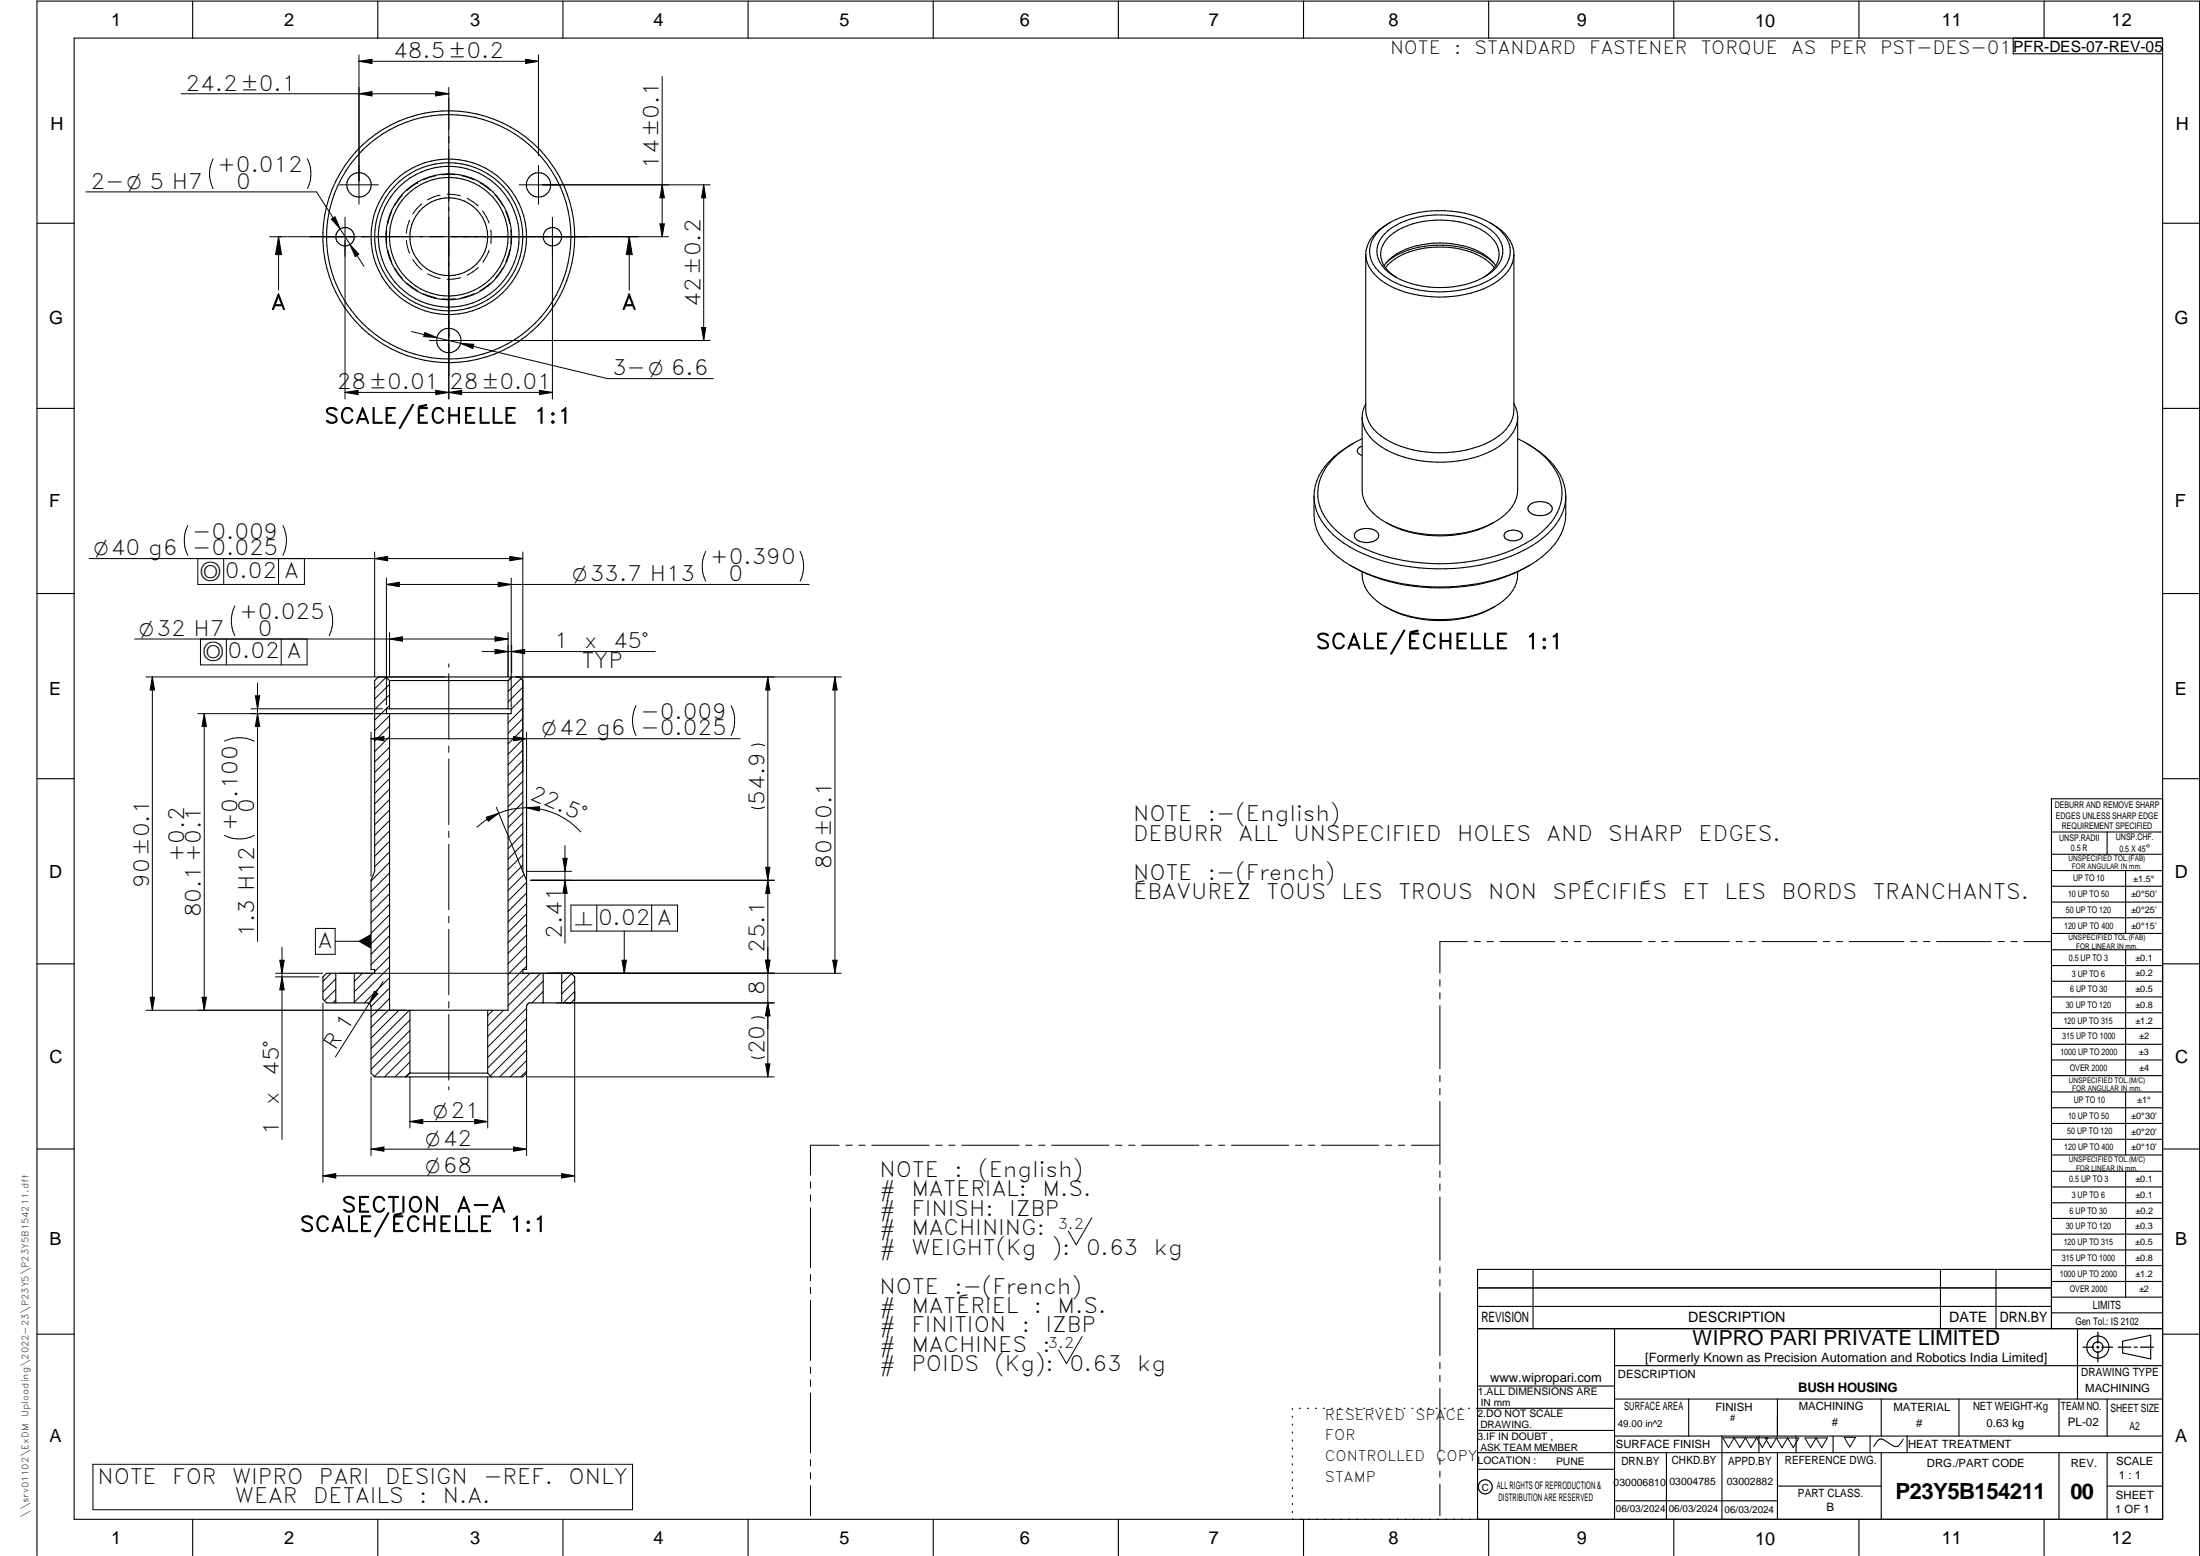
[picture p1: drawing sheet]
<svg xmlns="http://www.w3.org/2000/svg" width="594mm" height="420mm" viewBox="0 0 594 420" stroke-linecap="round" stroke-linejoin="round" font-family="sans-serif">
<g fill="none" stroke="#000" stroke-width=".3">
<path d="M20 10.3h564v400h-564zM52 .3v10M102 .3v10M152 .3v10M202 .3v10M252 .3v10M302 .3v10M352 .3v10M402 .3v10M452 .3v10M502 .3v10M543.6 10.3v4.2h40.4"/>
<path d="M552 .3v10M10 60.3h10M368.8 68.7a9.8 9.8 0 0 0 5.1 7.7 30.8 30.8 0 0 0 29.3 .3 9.9 9.9 0 0 0 5.6-7.6M373.8 71.8a14.5 14.5 0 0 1 10.2-5.7 23.7 23.7 0 0 1 17.6 3.2l.9 .8 1.4 1.7M373.9 63.2a21 21 0 0 1 15.3-5.2 21.5 21.5 0 0 1 14.1 4.7 6.5 6.5 0 0 1 0 10.3 23.4 23.4 0 0 1-17.4 4.5 18.2 18.2 0 0 1-12.7-5.8 6.2 6.2 0 0 1 .7-8.5zM374.1 72.3a17.2 17.2 0 0 1 12.3-5.5 21.4 21.4 0 0 1 16.4 4.7l.7 .8M374.3 71a21.5 21.5 0 0 1 15.4-4.8 21 21 0 0 1 13.6 4.8M374.3 60.7a8.3 8.3 0 0 0-4.3 8.7 11.3 11.3 0 0 0 6.9 7 29.7 29.7 0 0 0 25.8-1.1 8.7 8.7 0 0 0 5-8.5 10.9 10.9 0 0 0-6.3-7.2 30.2 30.2 0 0 0-25.9 .4 12.4 12.4 0 0 0-6.4 6.7l-.3 2M375.4 60.1l-.7 .4M400.5 75a7.4 7.4 0 0 0 4.2-7.3 9.7 9.7 0 0 0-6.2-6.4 24.7 24.7 0 0 0-22.1 1.6 6.7 6.7 0 0 0-3.1 8 8.9 8.9 0 0 0 3.9 4.1M402.2 60.1a11.3 11.3 0 0 1 6.6 7.9v42.7a9.7 9.7 0 0 1-5.2 7.8 30.9 30.9 0 0 1-29.5 0 9.6 9.6 0 0 1-5.3-7.8v-42M584 60.3h10"/>
<path d="M10 110.3h10M367.8 118.4a22.9 22.9 0 0 0-10.4 9 11.9 11.9 0 0 0 2.2 14.6 32.6 32.6 0 0 0 17.3 8.9 52.5 52.5 0 0 0 33.4-3.3 21.9 21.9 0 0 0 10.1-9 11.9 11.9 0 0 0-1.7-13.5 25.4 25.4 0 0 0-8.9-6.7M368.8 109a8.7 8.7 0 0 0-1 3.7M408.8 109a7.7 7.7 0 0 1-1.7 9.7 25.3 25.3 0 0 1-17 6.1 29.3 29.3 0 0 1-18.2-5 9.5 9.5 0 0 1-4.1-7.1M409.8 112.7v19.6a10 10 0 0 1-5.2 8 32.4 32.4 0 0 1-31.6 0 9.9 9.9 0 0 1-5.2-8v-19.6M412.2 119.7a19.8 19.8 0 0 1 10.2 11.3 13.1 13.1 0 0 1-4.5 13.2 38.2 38.2 0 0 1-20.6 8.8 54 54 0 0 1-31.1-4.4 21.4 21.4 0 0 1-10.6-10.5l-.7-2.8-.1-1.3M584 110.3h10M354.8 134a18.6 18.6 0 0 0 1.3 10.3 23.1 23.1 0 0 0 11.8 10 54.2 54.2 0 0 0 43.7-.8 19.6 19.6 0 0 0 10.9-11.9l.3-2.7v-4.9M364.8 120.1a20.3 20.3 0 0 0-9.2 9.7l-.4 1.4-.4 2.8M367.8 120.5a1.25 1.25 0 0 0-1.3 1.2 1.25 1.25 0 0 0 1.3 1.3M412.9 136.5a4.5 4.5 0 0 1 5.9 0 1.47 1.47 0 0 1-.9 2.4 4.8 4.8 0 0 1-5-.7 1.17 1.17 0 0 1 0-1.7zM364.8 152.7a50.6 50.6 0 0 0 35.5 4.9 42.9 42.9 0 0 0 12.6-4.9"/>
<path d="M366 143.8a4.7 4.7 0 0 1 6 0 1.46 1.46 0 0 1-.9 2.3 4.9 4.9 0 0 1-5.1-.7 1.17 1.17 0 0 1 0-1.6zM403.3 141.1a31.3 31.3 0 0 1-29 0M406.4 143.9a3.4 3.4 0 0 1 4.6 .3 1.25 1.25 0 0 1-1.1 1.6 3.2 3.2 0 0 1-3.7-.9l-.1-.3zM409.8 154.4a9.1 9.1 0 0 1-4 7.9 29.3 29.3 0 0 1-19.8 4.9 25.4 25.4 0 0 1-15.2-5.8 8.7 8.7 0 0 1-3-7M10 160.3h10M403.7 163.8a31.1 31.1 0 0 1-29.7 0M584 160.3h10M101.2 183.8l1-1h38l1 1v51.5l1 2.4v24.1h-1v1h13l1 1v6l-1 1h-11a.94 .94 0 0 0-1 1v18l-1 1h-40l-1-1v-18a.94 .94 0 0 0-1-1h-11l-1-1v-6l1-1h13v-1h-1v-24.1l1-2.4zM104.2 182.8l1 1M104.3 191.4h33.7v1.3h-33.7zM105.2 183.8h32M105.2 183.8v7.6"/>
<path d="M105.2 192.7v80.1h32v-80.1M137.2 183.8v7.6M138.2 182.8l-1 1M10 210.3h10M584 215.7h-30v143.1M584 210.3h10M554 224.7h30M554 230.7h30M554 235.1h30M554 239.3h30M569 224.7v6M574 235.1v17"/>
<path d="M554 243.6h30M554 247.8h30M554 252.1h30M554 256.5h30M574 256.5v33.9M10 260.3h10M90.7 262.8v8M95.7 262.8v8M110.7 272.8v17M131.7 272.8v17M146.7 262.8v8M151.7 262.8v8"/>
<path d="M554 260.7h30M554 265h30M554 269.2h30M554 273.5h30M554 277.7h30M584 260.3h10M110.7 289.8h21M110.7 289.8l-1 1M131.7 289.8l1 1M554 282h30M554 286.2h30M554 290.4h30"/>
<path d="M554 294.9h30M554 299.1h30M574 294.9v17M10 310.3h10M554 303.4h30M554 307.6h30M554 311.9h30M554 316.3h30M574 316.3v34M584 310.3h10M554 320.5h30M554 324.8h30"/>
<path d="M554 329h30M554 333.2h30M554 337.5h30M399 358.8h185M399 352.8h155M399 347.8h155M414 342.8v16M436 358.8v51.5M524 342.8v16M539 342.8v16M554 341.8h30M554 346h30"/>
<path d="M554 350.3h30M554 354.5h30M554 342.8h-155v67.5M561 358.8v19M10 360.3h10M399 374.3h37M436 368.8h148M436 377.8h148M456 377.8v10M480 377.8v10M508 377.8v10M529 377.8v10"/>
<path d="M556 377.8v10M569 377.8v10M573.2 362.2l7.6-1.6v6.3l-7.6-1.6zM584 360.3h10M349 380.3v.3M349 382.4v.3M349 384.6v.3M349 386.7v.3M349 388.8v.3M349 391v.3M349 393.1v.3M349 395.3v.3"/>
<path d="M349 397.4v.3M349 399.5v.3M350.9 380.3h.2M353.1 380.3h.2M355.2 380.3h.3M357.4 380.3h.3M359.6 380.3h.3M361.7 380.3h.3M363.9 380.3h.3M366.1 380.3h.3M368.3 380.3h.2M370.4 380.3h.3"/>
<path d="M372.6 380.3h.3M374.8 380.3h.3M376.9 380.3h.4M379.1 380.3h.3M381.3 380.3h.3M383.4 380.3h.4M385.6 380.3h.3M387.8 380.3h.3M390 380.3h.3M392.2 380.3h.3M394.3 380.3h.3M396.5 380.3h.3"/>
<path d="M398.7 380.3h37.3M399 386.2h37M399 396.7h37M436 387.8h148M450 392.3v18M465 387.8v22.5M475 387.8v4.5M480 392.3v18M485 387.8v4.5M495 387.8v4.5M505 387.8v4.5M508 392.3v18"/>
<path d="M515 387.8v4.5M556 392.3v18M569 392.3v18M584 392.3h-185M52 410.3v9.7M102 410.3v9.7M152 410.3v9.7M202 410.3v9.7M252 410.3v9.7M302 410.3v9.7M349 401.7v.3M349 403.8v.4"/>
<path d="M349 406v.3M349 408.1v.3M352 410.3v9.7M402 410.3v9.7M436 405.3h44M452 410.3v9.7M480 401.3h28M502 410.3v9.7M552 410.3v9.7M569 401.3h15M10 420v-419.7h584v419.7"/>
<circle cx="96.9" cy="49.9" r="3.3"/>
<circle cx="145.4" cy="49.9" r="3.3"/>
<circle cx="93.2" cy="63.9" r="2.49"/>
<circle cx="121.2" cy="63.9" r="19"/>
<circle cx="121.2" cy="63.9" r="17"/>
<circle cx="121.2" cy="63.9" r="33"/>
<circle cx="121.2" cy="63.9" r="34"/>
<circle cx="121.2" cy="63.9" r="20"/>
<circle cx="121.2" cy="63.9" r="21"/>
<circle cx="121.2" cy="63.9" r="10.5"/>
<circle cx="121.2" cy="63.9" r="16"/>
<circle cx="149.2" cy="63.9" r="2.49"/>
<circle cx="121.2" cy="91.9" r="3.3"/>
<circle cx="566.5" cy="363.8" r="2.99"/>
<circle cx="566.5" cy="363.7" r="1.41"/>
<circle cx="401.1" cy="401.5" r="1.9"/>
</g>
<path d="M566.5 359.7v3M562.5 363.8h2.9M566.1 363.8h.7M566.5 363.4v.7M566.5 364.9v2.8M567.6 363.8h2.9M572 363.8h3.4M576.3 363.8h.8M578 363.8h3.5" fill="none" stroke="#000" stroke-width=".34"/>
<g fill="none" stroke="#000" stroke-width=".27">
<path d="M96.9 14.8v40.4M96.9 16.6l3.6-.6v1.1zM96.9 16.6h48.5M141.9 16l3.5 .6-3.5 .5zM145.4 14.8v27.3M48.9 25.3h72.3M96.9 25.3l3.6-.6v1.2zM117.7 24.7l3.5 .6-3.5 .6zM121.2 23.6v84.1M178.8 20.7v43.2M23.2 51.8h62.3l6.4 10M57.5 42.9a9 9 0 0 0 0 8"/>
<path d="M83 42.9a9 9 0 0 1 0 8M89.5 59.2l1-.7 1.4 3.3zM91.7 49.9h10.5M93.2 58.7v49M105.8 57.1l-1.1 3.4M108.6 52.7l-2 2.8M110.6 59.5l-.6 1.7-.3 1.8M112.8 49.3h.1M112.8 49.3l-2.9 2.1M113.9 55.1l-1.3 1.2-1.1 1.5M117.6 47.5l-3.3 1.1M118.8 52.7l-1.7 .5-1.7 .8"/>
<path d="M120.7 52.5l3.6 .4M122.9 47.2h-3.5M124.7 47.5l3.3 1.1M126.1 53.6l1.6 .9 1.4 1.1M129.6 49.4l2.8 2M130.3 57l1.1 1.6 .7 1.6M133.7 52.7l2.1 2.8M136.6 57.1l1.1 3.3M140.2 49.9h51.6M145.4 44.7v10.5M149.2 58.7v49M178.8 49.9l.6 3.5h-1.2z"/>
<path d="M190 49.9l.6 3.5h-1.2zM190 49.9v42M72.8 63.9h4.8M75.2 63.9l.8 4.8h-1.6zM75.2 63.9v14.4M91.9 61.8l6.4 10.1M94.5 66l2.4 2.7-1 .6zM104.4 62.2v3.5M104.7 67.5l1.1 3.3M106.6 72.4l2.1 2.8M109.7 64.9l.3 1.8 .6 1.7M109.9 76.5l2.9 2"/>
<path d="M111.5 70.1l1.1 1.4 1.3 1.3M114.4 79.3l3.3 1.1M115.5 73.9l1.6 .8 1.8 .5M124.4 75l-1.9 .4h-1.7M128 79.3l-3.3 1.1M129.2 72.2l-1.5 1.2-1.6 .9M132.1 67.6l-.7 1.7-1 1.5M132.5 76.5l-2.9 2M132.5 62.1l.2 1.8-.2 1.8M135.8 72.3l-2.1 2.8M137.7 67.4l-1.1 3.3M137.9 62.2l.1 3.4"/>
<path d="M138 65.6h.1M169.9 63.9l.8 4.8h-1.6zM169.9 63.9v14.4M178.2 60.5h1.2l-.6 3.4zM180.5 63.9h-102.7M111.2 89.5l52.8 12.7h28.6M114.7 89.8l3.3 1.3-3.6-.2zM115.9 91.9h75.9M119.5 80.7h3.4M124.4 92.7l3.5 .3-.2 1.1zM189.4 88.4h1.2l-.6 3.5zM93.2 106l3.5-.6v1.2z"/>
<path d="M93.2 106h56M117.7 105.4l3.5 .6-3.5 .6zM121.2 106l3.5-.6v1.2zM145.7 105.4l3.5 .6-3.5 .6zM24.1 150.8h117.1M50.7 141.9a9 9 0 0 0 0 8M53.4 150.8v7h28.8v-7M60.4 150.8v7M75.2 150.8v7M76.4 141.9a9 9 0 0 1 0 8M101.2 150.8l3.5-.6v1.2zM101.2 149.1v33.7"/>
<path d="M104.3 157.8l3.5-.6v1.2zM104.3 156.1v34.2M104.3 157.8h114.2M134.5 157.2l3.5 .6-3.5 .6zM137.7 150.2l3.5 .6-3.5 .6zM138 156.1v34.9M141.2 149.1v59.4M190.6 148.9a9 9 0 0 0 0 8M216.1 148.9a9 9 0 0 1 0 8M36.4 172.6h100.8M54.1 172.6v6.9h28.8v-6.9M61.1 172.6v6.9"/>
<path d="M63.4 163.6a9 9 0 0 0 0 8.1M75.9 172.6v6.9M88.9 163.6a9 9 0 0 1 0 8.1M105.2 172.6l3.5-.6v1.1zM105.2 170.8v12M121.2 179.3v.9M130.2 175.9h46.7M133.7 172l3.5 .6-3.5 .5zM133.7 175.3l3.5 .6-3.5 .6zM137.2 170.8v12M138.2 175.9l3.5-.6v1.2zM138.2 174.2v7.5"/>
<path d="M39.4 182.8h80.7M41.1 182.8l.6 3.5h-1.2zM41.1 182.8v90M53.4 192.7h50.7M55.2 192.7l.5 3.5h-1.1zM55.2 192.7v80.1M67.8 191.4h35.5M69 187.9h1.1l-.6 3.5zM69.5 184.4v69.8M69.5 192.7l.6 3.5h-1.1zM100.2 197.7v38.9M100.2 199.5h99.7"/>
<path d="M100.2 199.5l3.5-.6v1.1zM104.3 182.9l-3.1 3.1M105.2 184.8l-4 4M105.2 187.6l-4 4M105.2 190.5l-4 3.9M105.2 193.3l-4 4M105.2 196.1l-4 4M105.2 198.9l-4 4M121.2 181.9v17.7M138.3 182.8l-1.1 1.1M138.7 198.9l3.5 .6-3.5 .5zM139.2 182.8h88"/>
<path d="M140.7 183.3l-3.5 3.4M141.2 188.4l-3.2 3.1M141.2 185.5l-4 4.1M141.2 191.2l-4 4M141.2 194.1l-4 3.9M141.2 196.8l-4 4.1M141.2 199.7l-4 4M142.2 197.7v51M171.7 190.5a9 9 0 0 0 0 8.1M197.4 190.5a9 9 0 0 1 0 8.1M207.3 182.8l.6 3.5h-1.2zM207.3 182.8v108"/>
<path d="M225.5 182.8l.6 3.5h-1.2zM225.5 182.8v80M68.7 200.1a9.4 9.4 0 0 0-8.1 0M105.2 201.8l-4 3.9M105.2 204.6l-4 4M105.2 207.4l-4 4M105.2 210.2l-4 4M105.2 213.1l-4 4M105.2 215.9l-4 4M105.2 218.7l-4 4M121.2 201.5v1.7M121.2 204.9v17.8"/>
<path d="M134 218l7.3 17.5M134.7 219.6a18.4 18.4 0 0 0-5.9 3.8M134.7 219.6a19.6 19.6 0 0 1 22.1 5M141.2 202.5l-4 4M141.2 205.4l-4 3.9M141.2 208.2l-4 4M141.2 211l-4 4M141.2 213.8l-4 4M141.2 216.7l-4 4M141.2 219.5l-4 4M142.2 218.1l3.5-.3-.1 1.2zM206.5 201.3a3.9 3.9 0 0 0-3.6 0"/>
<path d="M206.5 217.9a3.9 3.9 0 0 1-3.6 0M68.7 225.6a9 9 0 0 1-8.1 0M105.2 224.4l-4 4M105.2 227.2l-4 4M105.2 221.6l-4 4M105.2 230l-4 4M105.2 238.5l-5 5M105.2 232.9l-5 5M105.2 235.7l-5 5M121.2 224.5v1.6M121.2 228v17.7M131.3 220.7l3.4-1.1-2.8 2.1z"/>
<path d="M141.2 222.3l-4 4M141.2 225.1l-4 4.1M141.2 228l-4 4M141.2 230.8l-4 4M141.2 233.6l-4 4M141.5 236.1l-4.3 4.4M142.2 238.3l-5 5M142.2 235.3h12.1M143.2 237.7h65.9M152 231.8h1.2l-.6 3.5zM152.6 237.7l.6 3.5h-1.2zM152.6 228.3v26.4"/>
<path d="M206.7 234.2h1.2l-.6 3.5zM207.3 237.7l.6 3.5h-1.2zM75.6 259.3h1.1l-.5 3.5zM76.2 255.8v51.9M85.2 250.7h5.3v7h-5.3zM90.5 254.2h9.7M105.2 244.2l-5 5M105.2 241.3l-5 5M105.2 247l-5 5M105.2 249.9l-5 4.9M105.2 252.6l-5 5.1M105.2 255.5l-5 5"/>
<path d="M105.2 258.3l-4 4M121.2 247.4v1.8M121.2 251v17.6M142.2 241.1l-5 5M142.2 244l-5 5M142.2 246.8l-5 5M142.2 249.6l-5 5M142.2 252.4l-5 5M142.2 255.3l-5 5M142.2 258.1l-5 5M154.2 244.4h28.8v7h-28.8zM161.2 244.4v7"/>
<path d="M168 259.3h1.2l-.6 3.5zM168.6 251.4v11.4M176 244.4v7M206.7 259.3h1.2l-.6 3.5zM224.9 259.3h1.2l-.6 3.5zM396.2 254.3h-7.4v8.5M398.1 254.3h1.6M401.5 254.3h1.8M405 254.3h14.8M421.6 254.3h1.7M425.1 254.3h1.7M428.6 254.3h14.8"/>
<path d="M445.2 254.3h1.7M448.7 254.3h1.7M452.2 254.3h14.8M468.8 254.3h1.7M472.3 254.3h1.7M475.8 254.3h14.8M492.4 254.3h1.7M495.8 254.3h1.8M499.4 254.3h14.7M516 254.3h1.6M519.4 254.3h1.8M522.9 254.3h14.8"/>
<path d="M539.5 254.3h1.7M543 254.3h1.7M546.5 254.3h7.4M39.4 272.8h70.2M40.5 269.3h1.2l-.6 3.5zM54.6 269.3h1.1l-.5 3.5zM74.4 262.8h12.7M74.4 263.8h11.7M76.2 263.8l.5 3.5h-1.1zM87.2 270.8v48.4M89.4 262.8l-2.2 2.2M90.7 267.2l-3.1 3"/>
<path d="M90.7 270l-.8 .8M90.7 264.3l-3.5 3.5M91.7 262.8h135.5M97.9 262.8l-2.2 2.2M100.7 262.8l-5 5M101.1 267.7l1 .6-2.4 2.6zM103.5 265l-12.9 20.4M105.2 264l-6.8 6.8M105.2 269.6l-5 5M105.2 272.5l-5 5M105.2 266.8l-5 5M105.2 261.2l-9.5 9.4"/>
<path d="M107.7 272.8l-7.5 7.5M110.5 272.8l-10.3 10.3M110.7 278.3l-10.5 10.5M110.7 275.5l-10.5 10.5M121.2 270.5v1.7M121.2 273.9v17.8M133.1 272.8l-1.4 1.4M136 272.8l-4.3 4.3M141.2 261.9l-4 4M142.2 260.9l-.9 .9M142.2 272.2l-10.5 10.5M142.2 275l-10.5 10.5"/>
<path d="M142.2 277.9l-10.5 10.5M143.1 262.8l-5.9 5.9M146 262.8l-8.8 8.8M146.7 267.7l-3.1 3.1M146.7 264.9l-15 15M146.7 270.6l-.2 .2M150.2 270.8h58.9M154.3 262.9l-2.6 2.7M155.2 267.8v51.4M155.2 264.9l-3.5 3.5M155.2 267.7l-3.1 3.1M206.5 275a3.9 3.9 0 0 0-3.6 0"/>
<path d="M207.3 270.8l.6 3.5h-1.2zM388.8 264.5v1.8M388.8 268.1v1.6M388.8 271.6v17M100.2 290.8v21.2M110.7 290.8v13.8M110.7 283.9l-6.9 6.9M110.7 286.8l-4 4M110.7 281.1l-9.6 9.6M110.7 289.6l-1.2 1.2M121.2 293.5v.8M131.7 290.8v13.8"/>
<path d="M142.2 281.9v30.1M142.2 280.7l-9.8 9.8M142.2 283.5l-7.2 7.3M142.2 286.4l-4.5 4.4M142.2 289.2l-1.6 1.6M142.2 290.8h66.9M206.5 285.4a3.9 3.9 0 0 1-3.6 0M206.7 287.3h1.2l-.6 3.5zM388.8 290.4v1.7M388.8 293.9v1.7M388.8 297.4v17M87.2 317.5l3.5-.6v1.2z"/>
<path d="M87.2 317.5h68M100.2 310.3l3.5-.6v1.2zM100.2 310.3h42M110.7 302.9l3.5-.6v1.1zM110.7 302.9h21M128.2 302.3l3.5 .6-3.5 .5zM138.7 309.7l3.5 .6-3.5 .6zM151.7 316.9l3.5 .6-3.5 .6zM218.9 319.2v1.6M226.6 309.2h-7.7v8.1M228.4 309.2h1.7M231.9 309.2h1.7"/>
<path d="M235.4 309.2h15.5M252.7 309.2h1.7M256.2 309.2h1.7M259.7 309.2h15.5M277 309.2h1.7M280.5 309.2h1.7M284 309.2h15.5M301.2 309.2h1.8M304.8 309.2h1.7M308.3 309.2h15.5M325.5 309.2h1.7M329.1 309.2h1.6"/>
<path d="M332.6 309.2h15.4M349.8 309.2h1.7M353.3 309.2h1.7M356.8 309.2h15.5M374.1 309.2h1.7M377.6 309.2h1.7M381.1 309.2h7.7M388.8 316.2v1.7M388.8 319.7v1.7M218.9 322.6v1.8M218.9 326.1v16.2M294.8 328.8l-4.2 7.3-2.1-3.7"/>
<path d="M388.8 323.2v17.1M218.9 344.1v1.8M218.9 347.6v1.7M218.9 351.2v16.1M388.8 342.1v1.6M388.8 345.6v1.7M388.8 349v17.1M218.9 369.1v1.7M218.9 372.6v1.8M218.9 376.1v16.2M292.2 360.9l-4.2 7.3-2.1-3.7M388.8 367.9v1.7"/>
<path d="M388.8 371.4v1.7M388.8 374.9v17M25.1 395.4h145.7v12.3h-145.7zM218.9 394.1v1.8M218.9 397.6v1.7M388.8 393.7v1.7M388.8 397.2v1.7M465.2 388.2h12.2l-1.5 2.7-1.6-2.7-1.5 2.7-1.5-2.7-1.5 2.7-1.5-2.7-1.5 2.7zM476.7 388.3h9.1l-1.6 2.6-1.5-2.6-1.5 2.6-1.5-2.6-1.5 2.6zM487.4 388.3h6l-1.5 2.6-1.5-2.6-1.5 2.6zM498 388.1h3.1l-1.6 2.6zM514 388.6l-1.1 1.5a1.2 1.2 0 0 1-1.8 .3l-1.8-1.2a1.55 1.55 0 0 0-1.6-.6 1.55 1.55 0 0 0-1.2 1.1l-.5 .9"/>
<path d="M218.9 401.2v8.1M388.8 400.7v8.6"/>
</g>
<g fill="#000">
<path d="M96.9 16.6l3.6-.6v1.1zM141.9 16l3.5 .6-3.5 .5zM96.9 25.3l3.6-.6v1.2zM117.7 24.7l3.5 .6-3.5 .6zM89.5 59.2l1-.7 1.4 3.3zM178.8 49.9l.6 3.5h-1.2zM190 49.9l.6 3.5h-1.2zM75.2 63.9l.8 4.8h-1.6zM94.5 66l2.4 2.7-1 .6zM169.9 63.9l.8 4.8h-1.6zM178.2 60.5h1.2l-.6 3.4zM114.7 89.8l3.3 1.3-3.6-.2z"/>
<path d="M124.4 92.7l3.5 .3-.2 1.1zM189.4 88.4h1.2l-.6 3.5zM93.2 106l3.5-.6v1.2zM117.7 105.4l3.5 .6-3.5 .6zM121.2 106l3.5-.6v1.2zM145.7 105.4l3.5 .6-3.5 .6zM101.2 150.8l3.5-.6v1.2zM104.3 157.8l3.5-.6v1.2zM134.5 157.2l3.5 .6-3.5 .6zM137.7 150.2l3.5 .6-3.5 .6zM105.2 172.6l3.5-.6v1.1zM133.7 172l3.5 .6-3.5 .5z"/>
<path d="M133.7 175.3l3.5 .6-3.5 .6zM138.2 175.9l3.5-.6v1.2zM41.1 182.8l.6 3.5h-1.2zM55.2 192.7l.5 3.5h-1.1zM69 187.9h1.1l-.6 3.5zM69.5 192.7l.6 3.5h-1.1zM100.2 199.5l3.5-.6v1.1zM138.7 198.9l3.5 .6-3.5 .5zM207.3 182.8l.6 3.5h-1.2zM225.5 182.8l.6 3.5h-1.2zM142.2 218.1l3.5-.3-.1 1.2zM131.3 220.7l3.4-1.1-2.8 2.1z"/>
<path d="M152 231.8h1.2l-.6 3.5zM206.7 234.2h1.2l-.6 3.5zM75.6 259.3h1.1l-.5 3.5zM96.7 254.2l3.5-2v4zM152.6 237.7l.6 3.5h-1.2zM168 259.3h1.2l-.6 3.5zM206.7 259.3h1.2l-.6 3.5zM207.3 237.7l.6 3.5h-1.2zM224.9 259.3h1.2l-.6 3.5zM40.5 269.3h1.2l-.6 3.5zM54.6 269.3h1.1l-.5 3.5zM76.2 263.8l.5 3.5h-1.1z"/>
<path d="M101.1 267.7l1 .6-2.4 2.6zM207.3 270.8l.6 3.5h-1.2zM206.7 287.3h1.2l-.6 3.5zM87.2 317.5l3.5-.6v1.2zM100.2 310.3l3.5-.6v1.2zM110.7 302.9l3.5-.6v1.1zM128.2 302.3l3.5 .6-3.5 .5zM138.7 309.7l3.5 .6-3.5 .6zM151.7 316.9l3.5 .6-3.5 .6z"/>
</g>
<text font-size="6" x="511.8" y="404.8">P23Y5B154211</text>
<text font-size="5.9" x="559.1" y="404.7">00</text>
<g font-size="5.7">
<text x="106.2" y="15.7">48.5±0.2</text>
<text x="50.1" y="24.5">24.2±0.1</text>
<text x="58.8" y="46.4">+0.012</text>
<text x="177.9" y="45.6" transform="rotate(-90 177.9 45.6)">14±0.1</text>
<text x="24.4" y="50.9">2-O 5 H7</text>
<text x="63.7" y="50.9">0</text>
<text x="73.2" y="83.6">A</text>
<text x="167.9" y="83.6">A</text>
<text x="189.1" y="82.8" transform="rotate(-90 189.1 82.8)">42±0.2</text>
<text x="165.3" y="101.3">3-O 6.6</text>
<text x="91" y="105.1">28±0.01</text>
<text x="121.3" y="105.1">28±0.01</text>
<text x="87.6" y="114.3">SCALE/ÉCHELLE</text>
<text x="144.1" y="114.3">1:1</text>
<text x="51.9" y="145.4">-0.009</text>
<text x="191.8" y="152.4">+0.390</text>
<text x="60.7" y="156.1">0.02 A</text>
<text x="196.8" y="156.9">0</text>
<text x="64.6" y="167.1">+0.025</text>
<text x="69.6" y="171.7">0</text>
<text x="61.5" y="177.8">0.02 A</text>
<text x="149.6" y="175">1</text>
<text x="157.8" y="175">x</text>
<text x="165.6" y="175">45°</text>
<text x="355.3" y="175.2">SCALE/ÉCHELLE</text>
<text x="411.8" y="175.2">1:1</text>
<text x="157.1" y="180.3">TYP</text>
<text x="173" y="194">-0.009</text>
<text x="173" y="198.6">-0.025</text>
<text x="142.8" y="215.6" transform="rotate(23 142.8 215.6)">22.5°</text>
<text x="68.7" y="219.4" transform="rotate(-90 68.7 219.4)">0</text>
<text x="206.5" y="217.3" transform="rotate(-90 206.5 217.3)">54.9</text>
<text x="306" y="221.7">NOTE</text>
<text x="326.2" y="221.7">:-(English)</text>
<text x="64.1" y="224.4" transform="rotate(-90 64.1 224.4)">+0.100</text>
<text x="306" y="227">DEBURR</text>
<text x="334.4" y="227">ALL</text>
<text x="349.3" y="227">UNSPECIFIED</text>
<text x="393.5" y="227">HOLES</text>
<text x="417.6" y="227">AND</text>
<text x="434.3" y="227">SHARP</text>
<text x="458.7" y="227">EDGES.</text>
<text x="49.7" y="232.9" transform="rotate(-90 49.7 232.9)">+0.2</text>
<text x="40.3" y="239.6" transform="rotate(-90 40.3 239.6)">90±0.1</text>
<text x="224.6" y="234.7" transform="rotate(-90 224.6 234.7)">80±0.1</text>
<text x="306" y="237.5">NOTE</text>
<text x="326.2" y="237.5">:-(French)</text>
<text x="306" y="242.7">ÉBAVUREZ</text>
<text x="342" y="242.7">TOUS</text>
<text x="362.3" y="242.7">LES</text>
<text x="377.6" y="242.7">TROUS</text>
<text x="401.9" y="242.7">NON</text>
<text x="419.3" y="242.7">SPÉCIFIÉS</text>
<text x="454.3" y="242.7">ET</text>
<text x="465.7" y="242.7">LES</text>
<text x="481.1" y="242.7">BORDS</text>
<text x="505.7" y="242.7">TRANCHANTS.</text>
<text x="54.3" y="247.7" transform="rotate(-90 54.3 247.7)">80.1+0.1</text>
<text x="161.5" y="249.6">0.02 A</text>
<text x="68.7" y="253" transform="rotate(-90 68.7 253)">1.3 H12</text>
<text x="85.8" y="255.9">A</text>
<text x="151.7" y="253.5" transform="rotate(-90 151.7 253.5)">2.41</text>
<text x="206.5" y="257.3" transform="rotate(-90 206.5 257.3)">25.1</text>
<text x="206.5" y="268.8" transform="rotate(-90 206.5 268.8)">8</text>
<text x="90.5" y="283.9" transform="rotate(-58 90.5 283.9)">R 1</text>
<text x="206.5" y="284.7" transform="rotate(-90 206.5 284.7)">20</text>
<text x="75.3" y="290.5" transform="rotate(-90 75.3 290.5)">45°</text>
<text x="75.3" y="298.3" transform="rotate(-90 75.3 298.3)">x</text>
<text x="75.3" y="306.5" transform="rotate(-90 75.3 306.5)">1</text>
<text x="237.5" y="317.8">NOTE</text>
<text x="257.7" y="317.8">:</text>
<text x="264.1" y="317.8">(English)</text>
<text x="237.5" y="323">#</text>
<text x="246.1" y="323">MATERIAL:</text>
<text x="281.5" y="323">M.S.</text>
<text x="92.2" y="327.3">SECTION</text>
<text x="123.3" y="327.3">A-A</text>
<text x="237.5" y="328.3">#</text>
<text x="246.1" y="328.3">FINISH:</text>
<text x="272.5" y="328.3">IZBP</text>
<text x="80.9" y="332.6">SCALE/ÉCHELLE</text>
<text x="137.5" y="332.6">1:1</text>
<text x="237.5" y="333.5">#</text>
<text x="246.1" y="333.5">MACHINING:</text>
<text x="237.5" y="338.8">#</text>
<text x="246.1" y="338.8">WEIGHT(Kg</text>
<text x="284" y="338.8">):</text>
<text x="293.3" y="338.8">0.63</text>
<text x="311.6" y="338.8">kg</text>
<text x="237.5" y="349.3">NOTE</text>
<text x="257.7" y="349.3">:-(French)</text>
<text x="237.5" y="354.5">#</text>
<text x="237.5" y="359.8">#</text>
<text x="246.1" y="359.8">FINITION</text>
<text x="246.1" y="354.5">MATÉRIEL</text>
<text x="275.9" y="359.8">:</text>
<text x="279.2" y="354.5">:</text>
<text x="282.3" y="359.8">IZBP</text>
<text x="285.6" y="354.5">M.S.</text>
<text x="237.5" y="365">#</text>
<text x="246.1" y="365">MACHINES</text>
<text x="281.5" y="365">:</text>
<text x="237.5" y="370.3">#</text>
<text x="246.1" y="370.3">POIDS</text>
<text x="268.5" y="370.3">(Kg):</text>
<text x="288.8" y="370.3">0.63</text>
<text x="307.1" y="370.3">kg</text>
<text x="26.3" y="400.6">NOTE</text>
<text x="46.5" y="400.6">FOR</text>
<text x="62.7" y="400.6">WIPRO</text>
<text x="86.1" y="400.6">PARI</text>
<text x="104" y="400.6">DESIGN</text>
<text x="130.5" y="400.6">-REF.</text>
<text x="153.5" y="400.6">ONLY</text>
<text x="63.4" y="405.9">WEAR</text>
<text x="84.5" y="405.9">DETAILS</text>
<text x="113.2" y="405.9">:</text>
<text x="119.6" y="405.9">N.A.</text>
</g>
<text font-size="5.6" x="457" y="363.2">WIPRO PARI PRIVATE LIMITED</text>
<g font-size="5.4">
<text x="25.3" y="149.9">O40 g6 -0.025</text>
<text x="54.1" y="156.1">a</text>
<text x="154.6" y="156.9">O33.7 H13</text>
<text x="37.6" y="171.7">O32 H7</text>
<text x="54.8" y="177.8">a</text>
<text x="146.3" y="198.6">O42 g6</text>
<text x="155.2" y="249.6">n</text>
<text x="117" y="302">O21</text>
<text x="114.9" y="309.4">O42</text>
<text x="114.9" y="316.6">O68</text>
</g>
<g font-size="4.9">
<text x="30" y="6.9">1</text>
<text x="76.7" y="6.9">2</text>
<text x="127" y="6.9">3</text>
<text x="176.5" y="6.9">4</text>
<text x="226.7" y="6.9">5</text>
<text x="275.4" y="6.9">6</text>
<text x="326.4" y="6.9">7</text>
<text x="375" y="6.9">8</text>
<text x="425.8" y="6.9">9</text>
<text x="473.9" y="7.3">10</text>
<text x="524.3" y="6.9">11</text>
<text x="570.2" y="6.9">12</text>
<text x="375.4" y="14.5">NOTE</text>
<text x="392.7" y="14.5">:</text>
<text x="398.2" y="14.5">STANDARD</text>
<text x="429.2" y="14.5">FASTENER</text>
<text x="459.2" y="14.5">TORQUE</text>
<text x="483.7" y="14.5">AS</text>
<text x="494.1" y="14.5">PER</text>
<text x="507.7" y="14.5">PST-DES-01</text>
<text x="13.6" y="35.1">H</text>
<text x="587.6" y="35.1">H</text>
<text x="13.2" y="87.5">G</text>
<text x="587.2" y="87.5">G</text>
<text x="13.2" y="137">F</text>
<text x="587.2" y="137">F</text>
<text x="13.2" y="187.6">E</text>
<text x="587.2" y="187.6">E</text>
<text x="13.2" y="237">D</text>
<text x="587.2" y="237">D</text>
<text x="13.4" y="287.1">C</text>
<text x="587.4" y="287.1">C</text>
<text x="13.4" y="336.2">B</text>
<text x="587.4" y="336.2">B</text>
<text x="13.4" y="389.3">A</text>
<text x="587.4" y="389.3">A</text>
<text x="30" y="416.9">1</text>
<text x="76.7" y="416.9">2</text>
<text x="127" y="416.9">3</text>
<text x="176.5" y="416.9">4</text>
<text x="226.7" y="416.9">5</text>
<text x="275.4" y="416.9">6</text>
<text x="326.4" y="416.9">7</text>
<text x="375" y="416.9">8</text>
<text x="425.8" y="416.9">9</text>
<text x="473.9" y="417.3">10</text>
<text x="524.3" y="416.9">11</text>
<text x="570.2" y="416.9">12</text>
</g>
<text font-size="4.2" x="543.6" y="14">PFR-DES-07-REV-05</text>
<g font-size="4">
<text x="285.6" y="331.9">3.2</text>
<text x="283" y="363.9">3.2</text>
</g>
<g font-size="3.9">
<text x="400" y="357.1">REVISION</text>
<text x="455.9" y="357.1">DESCRIPTION</text>
<text x="526.4" y="357.1">DATE</text>
<text x="540" y="357.1">DRN.BY</text>
<text x="357.8" y="383.3">RESERVED</text>
<text x="382.3" y="383.3">SPACE</text>
<text x="357.8" y="388.9">FOR</text>
<text x="357.8" y="394.5">CONTROLLED</text>
<text x="387.8" y="394.5">COPY</text>
<text x="357.8" y="400">STAMP</text>
</g>
<text font-size="3.6" x="485.6" y="375.8">BUSH HOUSING</text>
<g font-size="3.5">
<text x="444.3" y="367.7">[Formerly Known as Precision Automation and Robotics India Limited]</text>
<text x="402.4" y="373.3">www.wipropari.com</text>
</g>
<g font-size="3.1">
<text x="565.1" y="353.5">LIMITS</text>
<text x="562" y="371.7">DRAWING TYPE</text>
<text x="436.9" y="372.1">DESCRIPTION</text>
<text x="563.1" y="375.9">MACHINING</text>
<text x="438.6" y="380.8">SURFACE AREA</text>
<text x="463.2" y="380.9">FINISH</text>
<text x="485.7" y="380.8">MACHINING</text>
<text x="511.3" y="380.9">MATERIAL</text>
<text x="532.8" y="380.7">NET WEIGHT-Kg</text>
<text x="556.5" y="380.7">TEAM NO.</text>
<text x="569.9" y="381.2">SHEET SIZE</text>
<text x="494.6" y="385.1">#</text>
<text x="517.4" y="385.3">#</text>
<text x="536.4" y="385.3">0.63 kg</text>
<text x="558.4" y="385.1">PL-02</text>
<text x="575" y="386.1">A2</text>
<text x="436.3" y="391">SURFACE FINISH</text>
<text x="437.8" y="395.5">DRN.BY</text>
<text x="451.4" y="395.4">CHKD.BY</text>
<text x="466.6" y="395.5">APPD.BY</text>
<text x="482" y="395.4">REFERENCE DWG.</text>
<text x="515.3" y="391.1">HEAT TREATMENT</text>
<text x="571.4" y="395.6">SCALE</text>
<text x="520.4" y="396.2">DRG./PART CODE</text>
<text x="559.2" y="396.1">REV.</text>
<text x="572.2" y="399.5">1 : 1</text>
<text x="485.5" y="404.3">PART CLASS.</text>
<text x="493.2" y="407.9">B</text>
<text x="571.4" y="404.7">SHEET</text>
<text x="571.2" y="408.4">1 OF 1</text>
</g>
<text font-size="3" x="579.5" y="230.1">°</text>
<g font-size="2.8">
<text x="560.4" y="357.7">Gen Tol.: IS 2102</text>
<text x="399.1" y="376.6">1.ALL DIMENSIONS ARE</text>
<text x="399" y="382.7">2.DO NOT SCALE</text>
<text x="399" y="388.7">3.IF IN DOUBT ,</text>
<text x="399" y="395.4">LOCATION :</text>
<text x="420.2" y="395.6">PUNE</text>
<text x="404.2" y="402">ALL RIGHTS OF REPRODUCTION &amp;</text>
<text x="435.7" y="401.2">030006810</text>
<text x="450.8" y="400.9">03004785</text>
<text x="466.3" y="401">03002882</text>
<text x="404.7" y="405.4">DISTRIBUTION ARE RESERVED</text>
</g>
<g font-size="2.7">
<text x="399.9" y="379.7">IN mm</text>
<text x="399.7" y="385.7">DRAWING.</text>
<text x="436.9" y="385.4">49.00 in^2</text>
<text x="399.7" y="391.8">ASK TEAM MEMBER</text>
<text x="400.1" y="402.5">C</text>
<text x="436.4" y="408.3">06/03/2024</text>
<text x="450.6" y="408.4">06/03/2024</text>
<text x="465.7" y="408.5">06/03/2024</text>
</g>
<g font-size="2.5">
<text x="554.9" y="218.3">DEBURR AND REMOVE SHARP</text>
<text x="555.2" y="221">EDGES UNLESS SHARP EDGE</text>
<text x="556.1" y="227.1">UNSP.RADII</text>
<text x="556.8" y="223.8">REQUIREMENT SPECIFIED</text>
<text x="571.4" y="226.9">UNSP.CHF.</text>
<text x="559.2" y="229.9">0.5 R</text>
<text x="572.3" y="230.1">0.5 X 45</text>
<text x="559.8" y="238">UP TO 10</text>
<text x="576.1" y="238.1">±1.5°</text>
<text x="558.5" y="242.2">10 UP TO 50</text>
<text x="575.5" y="242.3">±0°50'</text>
<text x="557.4" y="250.7">120 UP TO 400</text>
<text x="557.9" y="246.5">50 UP TO 120</text>
<text x="575.5" y="250.7">±0°15'</text>
<text x="575.5" y="246.5">±0°25'</text>
<text x="558.7" y="259.4">0.5 UP TO 3</text>
<text x="559.5" y="263.7">3 UP TO 6</text>
<text x="576.6" y="263.6">±0.2</text>
<text x="576.6" y="259.4">±0.1</text>
<text x="559" y="267.9">6 UP TO 30</text>
<text x="576.6" y="267.9">±0.5</text>
<text x="557.8" y="272.2">30 UP TO 120</text>
<text x="576.6" y="272.2">±0.8</text>
<text x="556.9" y="280.7">315 UP TO 1000</text>
<text x="557.3" y="276.4">120 UP TO 315</text>
<text x="576.6" y="276.4">±1.2</text>
<text x="577.7" y="280.7">±2</text>
<text x="556.4" y="284.9">1000 UP TO 2000</text>
<text x="577.6" y="284.9">±3</text>
<text x="558.9" y="289.2">OVER 2000</text>
<text x="577.7" y="289.3">±4</text>
<text x="560" y="297.9">UP TO 10</text>
<text x="577.1" y="297.9">±1°</text>
<text x="558.5" y="302.1">10 UP TO 50</text>
<text x="575.5" y="302.1">±0°30'</text>
<text x="557.4" y="310.6">120 UP TO 400</text>
<text x="558.2" y="306.3">50 UP TO 120</text>
<text x="575.5" y="310.6">±0°10'</text>
<text x="575.5" y="306.4">±0°20'</text>
<text x="558.8" y="319.2">0.5 UP TO 3</text>
<text x="559.4" y="323.4">3 UP TO 6</text>
<text x="576.6" y="319.2">±0.1</text>
<text x="576.6" y="323.5">±0.1</text>
<text x="558.9" y="327.7">6 UP TO 30</text>
<text x="576.7" y="327.7">±0.2</text>
<text x="557.8" y="332">30 UP TO 120</text>
<text x="576.6" y="332">±0.3</text>
<text x="556.8" y="340.5">315 UP TO 1000</text>
<text x="557.3" y="336.3">120 UP TO 315</text>
<text x="576.6" y="336.3">±0.5</text>
<text x="576.6" y="340.5">±0.8</text>
<text x="556.2" y="344.7">1000 UP TO 2000</text>
<text x="576.6" y="344.7">±1.2</text>
<text x="558.9" y="349">OVER 2000</text>
<text x="577.6" y="349">±2</text>
<text x="467.2" y="383.8">#</text>
</g>
<g font-size="2.4">
<text x="7.7" y="382.7" transform="rotate(-90 7.7 382.7)">Uploading\2022-23\P23Y5\P23Y5B154211.dft</text>
<text x="7.7" y="409.8" transform="rotate(-90 7.7 409.8)">\\srv01102\ExDM</text>
</g>
<g font-size="2.1">
<text x="558.5" y="232.4">UNSPECIFIED TOL.(FAB)</text>
<text x="559.5" y="234.7">FOR ANGULAR IN mm.</text>
<text x="558.6" y="253.9">UNSPECIFIED TOL.(FAB)</text>
<text x="560.7" y="256.3">FOR LINEAR IN mm.</text>
<text x="558.7" y="292.3">UNSPECIFIED TOL.(M/C)</text>
<text x="559.6" y="294.7">FOR ANGULAR IN mm.</text>
<text x="558.7" y="313.7">UNSPECIFIED TOL.(M/C)</text>
<text x="560.6" y="316.1">FOR LINEAR IN mm.</text>
</g>
</svg>
